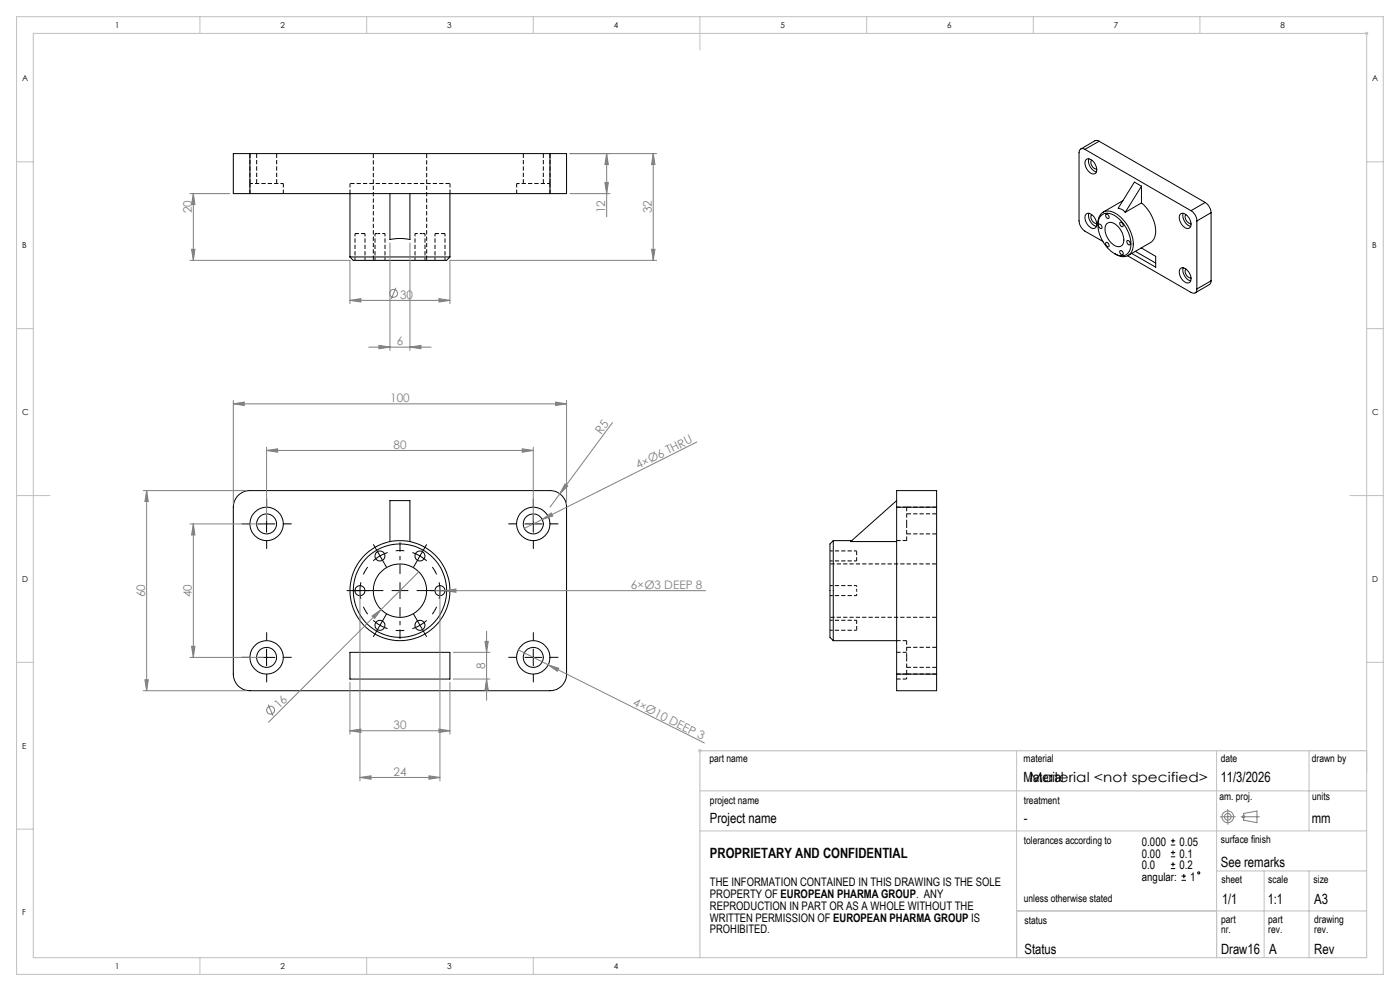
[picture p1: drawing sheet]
<svg xmlns="http://www.w3.org/2000/svg" width="420mm" height="297mm" viewBox="0 0 420 297" stroke-linecap="round" stroke-linejoin="round" font-family="sans-serif">
<g fill="none" stroke="#000" stroke-width=".3">
<path d="M75 46h-5v12h5M75 46v12M75 58h90M75 46h90M105 58v19M117 58v13.8l3-.3 3 .3v-13.8M135 58v19M165 46h5v12h-5M165 46v12M325.5 44.8a1.09 1.09 0 0 0-1.3-.1 1.09 1.09 0 0 0-.5 1.1l.1 21.3 .8 1.4 .9 .8 5.4 3.1M325.5 44.8l31.8 18.3M325.7 48a1.55 1.55 0 0 1 2.5 .6l.6 1.1a1.47 1.47 0 0 1-.9 2.4 3.3 3.3 0 0 1-2.2-4.1z"/>
<path d="M326.6 47.6a3.5 3.5 0 0 0 2.3 3.9M327.5 48a1.78 1.78 0 0 0 1.5 2.6M329.7 42.3l-.7-.2-.5 .1-4.3 2.5M329.7 42.3l-4.2 2.5M329.7 42.3l31.9 18.4M342.4 55.8l-2.1-1.2-4.8 7.8 1.2 .4 .9 .8M342.4 55.8v5M342.4 55.8l-4.8 7.8M105 77h30M105 77l1 1h28l1-1M326 64a2.87 2.87 0 0 1 3 3 1.2 1.2 0 0 1-.7 1.4 1.2 1.2 0 0 1-1.5-.5 2.78 2.78 0 0 1-.8-3.9zM326.6 63.9a3.5 3.5 0 0 0 2.3 4"/>
<path d="M327.5 64.3a1.78 1.78 0 0 0 1.5 2.6M329.4 67.4a3.3 3.3 0 0 1 3.3-4.2 10.6 10.6 0 0 1 7.2 8.5 4.2 4.2 0 0 1-1.9 5.1 4.2 4.2 0 0 1-3.7-.8M329.6 67.3a.71 .71 0 0 1 .9 .3 .71 .71 0 0 1-.2 .9l-.6-.5zM330.4 64.5a4.1 4.1 0 0 1 5.5 1.3 9.7 9.7 0 0 1 3 9.3 2.87 2.87 0 0 1-4.5 1 10.1 10.1 0 0 1-4.7-10.5zM331.8 64.2a.79 .79 0 0 1 .8 .4 .79 .79 0 0 1-.1 .9l-.7-.6zM331.9 72.6l.6 .3a.51 .51 0 0 1 .3 .6 .51 .51 0 0 1-.6 .4l-.4-.5zM331.9 67.2a2.18 2.18 0 0 1 3.3 .5 4.8 4.8 0 0 1 1.4 5.8 2.36 2.36 0 0 1-3.3-.8 5 5 0 0 1-1.4-5.5zM336 75.2a.76 .76 0 0 1 .8 .3 .76 .76 0 0 1-.1 .9l-.7-.5zM336 66.6a.78 .78 0 0 1 .8 .5 .78 .78 0 0 1-.1 .8l-.7-.6zM336.9 60.1l-6 3.5M338.2 72.1l.4 .1 .3 .4a.5 .5 0 0 1 0 .8 .5 .5 0 0 1-.7-.5zM338.3 76.7l19 10.9a1.06 1.06 0 0 0 1.3 .2 1.06 1.06 0 0 0 .5-1.2"/>
<path d="M340.6 75.3l6.1 3.5M342.4 74.3l4.3 2.5v3.3l-7.2-4.2M342.4 60.8a11 11 0 0 1 4.1 10l-.4 1-.7 .7-7 4.1M342.4 60.8l-4.8 2.8M354.2 64.1a1.84 1.84 0 0 1 2.4 1.1l.6 1.2a1.44 1.44 0 0 1-.8 2.1 3.2 3.2 0 0 1-2.2-4.4zM354.9 63.9a3.6 3.6 0 0 0 2.3 4M355.8 64.3a1.82 1.82 0 0 0 1.5 2.6M357.3 63.1l1.3 1.3 .5 1.8M359.1 66.2v20.4M361.6 60.7l1.2 1.3 .5 1.7M361.6 60.7l-4.3 2.4M363.3 63.7l-4.2 2.5"/>
<path d="M363.3 63.7v20.5M354.2 80.5a1.84 1.84 0 0 1 2.4 1l.6 1.2a1.31 1.31 0 0 1 .1 1.4 1.31 1.31 0 0 1-1.3 .7 3.3 3.3 0 0 1-1.8-4.3zM354.9 80.3a3.5 3.5 0 0 0 2.3 3.9M355.8 80.6a1.84 1.84 0 0 0 1.5 2.7M363.3 84.2l-.4 1-4.3 2.6M363.3 84.2l-4.2 2.4M71.4 148.5l1.7-1.1 1.9-.4h90a4.9 4.9 0 0 1 5 5v50a4.9 4.9 0 0 1-5 5h-90a4.9 4.9 0 0 1-5-5v-50l.4-1.9zM77.5 157h5M80 154.5v5M157.5 157h5M160 154.5v5M269 152v-5h12v5"/>
<path d="M269 152v50M269 152h12M269 150l-13.8 12.3h13.8M281 152v50M117 162.3v-12.3h6v12.3M123.7 165.6l2.3 1M126 166.6l2 1.5M126 166.6l-1.3 2.2M127.2 164.5l-1.2 2.1M250 162v30M250 162l-1 1v28l1 1M250 162h5.6"/>
<path d="M77.5 197h5M80 194.5v5M105 195.5h30v8h-30zM157.5 197h5M160 194.5v5M250 192h19M269 202v5h12v-5M269 202h12M351.3 253.3h1.3M351.3 252h1.3M351.3 256.8h1.3M351.3 255.5h1.3"/>
<path d="M351.3 259h1.3M351.9 251.4v1.2M351.9 254.9v1.2M351.9 258.4v1.3M351.3 260.3h1.3M354.5 263.8h1.3M354.5 262.6h1.3M355.1 261.9v1.3"/>
<circle cx="80" cy="157" r="5"/>
<circle cx="80" cy="157" r="2.99"/>
<circle cx="160" cy="157" r="5"/>
<circle cx="160" cy="157" r="3"/>
<circle cx="108" cy="177" r="1.51"/>
<circle cx="114" cy="166.6" r="1.49"/>
<circle cx="120" cy="177" r="15"/>
<circle cx="120" cy="177" r="14"/>
<circle cx="120" cy="177" r="8"/>
<circle cx="126" cy="166.6" r="1.49"/>
<circle cx="132" cy="177" r="1.51"/>
<circle cx="80" cy="197" r="5"/>
<circle cx="80" cy="197" r="2.99"/>
<circle cx="114" cy="187.4" r="1.49"/>
<circle cx="126" cy="187.4" r="1.49"/>
<circle cx="160" cy="197" r="5"/>
<circle cx="160" cy="197" r="3"/>
<circle cx="359.6" cy="261.6" r=".32"/>
</g>
<g fill="none" stroke="#000" stroke-width=".3" stroke-dasharray="1.3 .6" stroke-dashoffset=".4" stroke-linecap="butt">
<path d="M85 55h-10M165 55h-10M106.5 70v8M109.5 78v-8M112.5 70v8M113.2 70h-.7M115.5 78v-8M124.5 70v8M127.5 70h-.7M127.5 78v-8M130.5 70v8M133.5 78v-8"/>
<path d="M249 178.5h8M249 168.1h8M257 175.5h-8M257 165.1h-8M249 188.9h8M257 185.9h-8"/>
</g>
<path d="M115.5 70h-2.3M126.8 70h-2.3" fill="none" stroke="#000" stroke-width=".3" stroke-dasharray="1.3 .6" stroke-dashoffset=".5" stroke-linecap="butt"/>
<g fill="none" stroke="#000" stroke-width=".3" stroke-dasharray="1.3 .6" stroke-dashoffset=".1" stroke-linecap="butt">
<path d="M75 55v3M85 58v-3M105 55v3M135 55v3M155 55v3M165 58v-3M109.5 70h-3M133.5 70h-3M272 152h-3M269 162h3M272 195.5h-3M272 192h-3"/>
<path d="M269 202h3M272 203.5h-3"/>
</g>
<g fill="none" stroke="#000" stroke-width=".3" stroke-dasharray="1.3 .6" stroke-dashoffset="-.1" stroke-linecap="butt">
<path d="M75 55v-9M77 46v9M83 55v-9M112 46v32M135 55h-30M157 46v9M163 55v-9M165 46v9M128 78v-32M272 152h9M281 154h-9M272 160h9"/>
<path d="M281 169h-32M249 185h32M281 194h-9M272 200h9M281 202h-9"/>
</g>
<path d="M272 157v-5M257 165.3v-.2M272 162v-5M257 188.9v-.2M272 197v-5M272 202v-5" fill="none" stroke="#000" stroke-width=".3" stroke-dasharray="1.3 .6" stroke-linecap="butt"/>
<path d="M257 178.5v-1.5M272 203.5v-1.5" fill="none" stroke="#000" stroke-width=".3" stroke-dasharray="1.3 .6" stroke-dashoffset=".7" stroke-linecap="butt"/>
<path d="M257 177v-1.5" fill="none" stroke="#000" stroke-width=".3" stroke-dasharray="1.3 .6" stroke-dashoffset=".8" stroke-linecap="butt"/>
<path d="M257 168.1v-2.8M257 188.7v-2.8" fill="none" stroke="#000" stroke-width=".3" stroke-dasharray="1.3 .6" stroke-dashoffset=".2" stroke-linecap="butt"/>
<g fill="none" stroke="#808080" stroke-width=".3">
<path d="M57 58h12M58 58l.5 3.3h-1zM58 58v20M171 46h26M171 58h12M181.5 54.7h1l-.5 3.3zM182 46l.5 3.3h-1zM182 46v18.9M196 46l.5 3.3h-1zM196 46v32M57 78h48v13M57.5 74.7h1l-.5 3.3z"/>
<path d="M117 72.8v32.2M123 72.8v32.2M195.5 74.7h1l-.5 3.3zM197 78h-62v13M105 90l3.3-.5v1zM105 90h30M118.7 86.3l-1.3 3.3M131.7 89.5l3.3 .5-3.3 .5zM110.6 104h18.7M113.7 103.5l3.3 .5-3.3 .5zM123 104l3.3-.5v1zM70 121l3.3-.5v1z"/>
<path d="M70 120v31M70 121h100M80 135l3.3-.5v1zM80 134v22M80 135h80M156.7 134.5l3.3 .5-3.3 .5zM160 134v22M166.7 120.5l3.3 .5-3.3 .5zM170 120v31M183.7 126.6l-15.7 21.4M209.1 132.5l-46.4 23.2M43 147h31"/>
<path d="M44 147l.5 3.3h-1zM44 147v60M57 157h22M58 157l.5 3.3h-1zM58 157v40M162.7 155.7l2.7-2 .4 1zM162.7 155.7l-5.4 2.7M168 148l-3 4M169.5 145l.8 .7-2.3 2.3zM108 178v56M125.6 171.4l-45.1 45.1M130.5 177h81.2"/>
<path d="M132 178v56M133.5 177l3.3-.5v1zM57 197h22M57.5 193.7h1l-.5 3.3zM111.6 184.6l2.7-1.9-1.9 2.7zM136 195.5h11M145.5 192.2h1l-.5 3.3zM146 189.2v20.7M155.5 194.8l55.8 27.9M164.5 199.2l3.1 1.1-.4 .9zM43 207h31M43.5 203.7h1l-.5 3.3z"/>
<path d="M80.5 211.2l1.4 3.3M105 219l3.3-.5v1zM105 204.5v15.5M105 219h30M131.7 218.5l3.3 .5-3.3 .5zM135 204.5v15.5M136 203.5h11M146 203.5l.5 3.3h-1zM108 233l3.3-.5v1zM108 233h24M128.7 232.5l3.3 .5-3.3 .5zM366.1 244.8h4.5"/>
<path d="M368.3 242.6v4.4M372.3 244.8h5.5M372.7 244.4l.8 .7M373.1 243.8l4-.7v3.5l-4-.8zM373.5 244.4l-.8 .7"/>
<circle cx="118.1" cy="87.9" r="1.18"/>
<circle cx="81.2" cy="212.9" r="1.18"/>
<circle cx="368.3" cy="244.8" r="1.75"/>
<circle cx="368.3" cy="244.8" r="1.01"/>
</g>
<g fill="none" stroke="#000" stroke-width=".3" stroke-dasharray="15.2 1.3 1.3 1.3" stroke-linecap="butt">
<path d="M75 157h-2.5M80 152v-2.5M85 157h2.5M155 157h-2.5M160 152v-2.5M165 157h2.5M80 162v2.5M105.5 177h-1.5M108 177l.3 2.5M108 177l.3-2.5M108 177h-2.5M108 177h2.5"/>
<path d="M110.3 169.9l-1.3 2.2M110.5 177h1.5M112.7 164.4l-.7-1.3M114 166.6l-2 1.5M114 166.6l2.3-1M114 166.6l-1.3-2.2M114 166.6l1.2 2.2M115.2 168.8l.8 1.3M120 177v-2.5M120 177h-2.5M120 177v2.5M120 177h2.5"/>
<path d="M121.3 165.1h-2.6M124.8 168.8l-.8 1.3M127.2 164.4l.8-1.3M129.5 177h-1.5M131 172.1l-1.3-2.2M132 177l-.3-2.5M132 177l-.3 2.5M132 177h2.5M132 177h-2.5M134.5 177h1.5M160 162v2.5M75 197h-2.5"/>
<path d="M80 192v-2.5M85 197h2.5M109 181.9l1.3 2.2M112.7 189.6l-.7 1.3M114 187.4l2.3 1M114 187.4l-2-1.5M114 187.4l-1.3 2.2M114 187.4l1.2-2.2M115.2 185.2l.8-1.3M118.7 188.9h2.6M124.8 185.2l-.8-1.3M126 187.4l2-1.5"/>
<path d="M126 187.4l-2.3 1M126 187.4l1.2 2.2M126 187.4l-1.2-2.2M127.2 189.6l.8 1.3M129.7 184.1l1.3-2.2M155 197h-2.5M160 192v-2.5M165 197h2.5M80 202v2.5M160 202v2.5"/>
</g>
<g fill="none" stroke="#c0c0c0" stroke-width=".3">
<path d="M5 5h410v287h-410zM60 5v5M110 5v5M160 5v5M210 5v10M260 5v5M310 5v5M360 5v5M409.6 9.7l.8 .7M410 9.5v277.5h-400v-277h400.5M410.4 9.7l-.8 .7M5 48.5h5"/>
<path d="M410 48.5h5M5 98.5h5M410 98.5h5M5 148.5h10M405 148.5h10M5 198.5h5M410 198.5h5M209.5 225h1M209.6 224.6l.7 .8M210 224.5v1M210 237h200M210.3 224.6l-.7 .8"/>
<path d="M305 225v62M365 225v62M392.7 225v24M5 248.5h5M210 249h200M305 273h105M365 261h45M379.2 261v26M392.7 261v25.9M60 287v5M110 287v5M160 287v5"/>
</g>
<path d="M115 177h-9.5M120 172v-9.5M125 177h9.5M120 182v9.5" fill="none" stroke="#000" stroke-width=".3" stroke-dasharray="15.2 1.3 1.3 1.3" stroke-dashoffset="12.4" stroke-linecap="butt"/>
<path d="M410 225h-200v62M305 287v-14h60v14" fill="none" stroke="#c0c0c0" stroke-width=".35"/>
<g fill="#808080">
<path d="M162.7 155.7l2.7-2 .4 1z"/>
<path d="M111.6 184.6l2.7-1.9-1.9 2.7z"/>
<path d="M169.5 145l.8 .7-2.3 2.3z"/>
<path d="M164.5 199.2l3.1 1.1-.4 .9z"/>
<path d="M70 121l3.3-.5v1zM166.7 120.5l3.3 .5-3.3 .5zM80 135l3.3-.5v1zM156.7 134.5l3.3 .5-3.3 .5zM108 233l3.3-.5v1zM128.7 232.5l3.3 .5-3.3 .5zM105 219l3.3-.5v1zM131.7 218.5l3.3 .5-3.3 .5zM133.5 177l3.3 .5v-1zM105 90l3.3-.5v1zM131.7 89.5l3.3 .5-3.3 .5zM113.7 103.5l3.3 .5-3.3 .5zM123 104l3.3-.5v1z"/>
<path d="M43.5 203.7h1l-.5 3.3zM44 147l.5 3.3h-1zM57.5 193.7h1l-.5 3.3zM58 157l.5 3.3h-1zM146 203.5l.5 3.3h-1zM145.5 192.2h1l-.5 3.3z"/>
<path d="M196 46l.5 3.3h-1zM195.5 74.7h1l-.5 3.3zM182 46l.5 3.3h-1zM181.5 54.7h1l-.5 3.3zM58 58l.5 3.3h-1zM57.5 74.7h1l-.5 3.3z"/>
</g>
<g font-size="4.2">
<text x="307.1" y="234.3">Material</text>
<text x="366.2" y="234.4">11/3/2026</text>
<text x="213" y="246.6">Project name</text>
<text x="307.1" y="246.6">-</text>
<text x="393.5" y="246.6">mm</text>
<text x="213" y="257.1">PROPRIETARY AND CONFIDENTIAL</text>
<text x="366.2" y="259.9">See remarks</text>
<text x="366.6" y="270.9">1/1</text>
<text x="380.4" y="270.9">1:1</text>
<text x="394.2" y="270.9">A3</text>
<text x="307.3" y="286">Status</text>
<text x="366.3" y="286">Draw16</text>
<text x="380.7" y="286">A</text>
<text x="394.3" y="286">Rev</text>
</g>
<text font-size="4.1" x="308.8" y="234.5">Material &lt;not specified&gt;</text>
<g font-size="3.5" fill="#808080">
<text x="57.5" y="64" transform="rotate(-90 57.5 64)">20</text>
<text x="181.5" y="64" transform="rotate(-90 181.5 64)">12</text>
<text x="195.5" y="64" transform="rotate(-90 195.5 64)">32</text>
<text x="120" y="89.5">30</text>
<text x="119" y="103.5">6</text>
<text x="117.1" y="120.5">100</text>
<text x="180.3" y="130.4" transform="rotate(-54 180.3 130.4)">R5</text>
<text x="118" y="134.5">80</text>
<text x="191.5" y="140.7" transform="rotate(-27 191.5 140.7)">4×Ø6 THRU</text>
<text x="43.5" y="179" transform="rotate(-90 43.5 179)">60</text>
<text x="57.5" y="179" transform="rotate(-90 57.5 179)">40</text>
<text x="189.2" y="176.5">6×Ø3 DEEP 8</text>
<text x="145.5" y="200.5" transform="rotate(-90 145.5 200.5)">8</text>
<text x="83.7" y="212.6" transform="rotate(-45 83.7 212.6)">16</text>
<text x="189.7" y="211.3" transform="rotate(27 189.7 211.3)">4×Ø10 DEEP 3</text>
<text x="118" y="218.5">30</text>
<text x="118" y="232.5">24</text>
</g>
<g font-size="3.5">
<text x="342.6" y="253.5">0.000</text>
<text x="342.6" y="257">0.00</text>
<text x="353.8" y="253.5">0.05</text>
<text x="353.8" y="257">0.1</text>
<text x="342.6" y="260.5">0.0</text>
<text x="353.8" y="260.5">0.2</text>
<text x="213" y="265.6">THE INFORMATION CONTAINED IN THIS DRAWING IS THE SOLE</text>
<text x="213" y="269.2">PROPERTY OF EUROPEAN PHARMA GROUP. ANY</text>
<text x="342.6" y="264.1">angular:</text>
<text x="357" y="264.1">1</text>
<text x="213" y="272.7">REPRODUCTION IN PART OR AS A WHOLE WITHOUT THE</text>
<text x="213" y="276.2">WRITTEN PERMISSION OF EUROPEAN PHARMA GROUP IS</text>
<text x="213" y="279.7">PROHIBITED.</text>
</g>
<g font-size="3.2">
<text x="212.8" y="228.4">part name</text>
<text x="307.1" y="228.4">material</text>
<text x="366.2" y="228.4">date</text>
<text x="393.5" y="228.4">drawn by</text>
<text x="365.9" y="239.8">am. proj.</text>
<text x="393.7" y="239.8">units</text>
<text x="213" y="241">project name</text>
<text x="307.1" y="241">treatment</text>
<text x="307.1" y="252.8">tolerances according to</text>
<text x="366.2" y="252.5">surface finish</text>
<text x="366.5" y="264.5">sheet</text>
<text x="380.5" y="264.5">scale</text>
<text x="394.1" y="264.5">size</text>
<text x="307.1" y="270.2">unless otherwise stated</text>
<text x="307.3" y="276.9">status</text>
<text x="366.3" y="276.5">part</text>
<text x="366.3" y="279.7">nr.</text>
<text x="380.5" y="276.5">part</text>
<text x="380.5" y="279.7">rev.</text>
<text x="394.3" y="276.5">drawing</text>
<text x="394.3" y="279.7">rev.</text>
</g>
<g font-size="2.5">
<text x="34.6" y="8.4">1</text>
<text x="84.2" y="8.4">2</text>
<text x="134.2" y="8.4">3</text>
<text x="184.2" y="8.4">4</text>
<text x="234.2" y="8.4">5</text>
<text x="284.2" y="8.4">6</text>
<text x="334.2" y="8.4">7</text>
<text x="384.2" y="8.4">8</text>
<text x="6.7" y="24.4">A</text>
<text x="411.7" y="24.4">A</text>
<text x="6.7" y="74.4">B</text>
<text x="411.7" y="74.4">B</text>
<text x="6.7" y="124.4">C</text>
<text x="411.7" y="124.4">C</text>
<text x="6.7" y="174.4">D</text>
<text x="411.7" y="174.4">D</text>
<text x="6.7" y="224.4">E</text>
<text x="6.7" y="274.4">F</text>
<text x="34.6" y="290.4">1</text>
<text x="84.2" y="290.4">2</text>
<text x="134.2" y="290.4">3</text>
<text x="184.2" y="290.4">4</text>
</g>
</svg>
